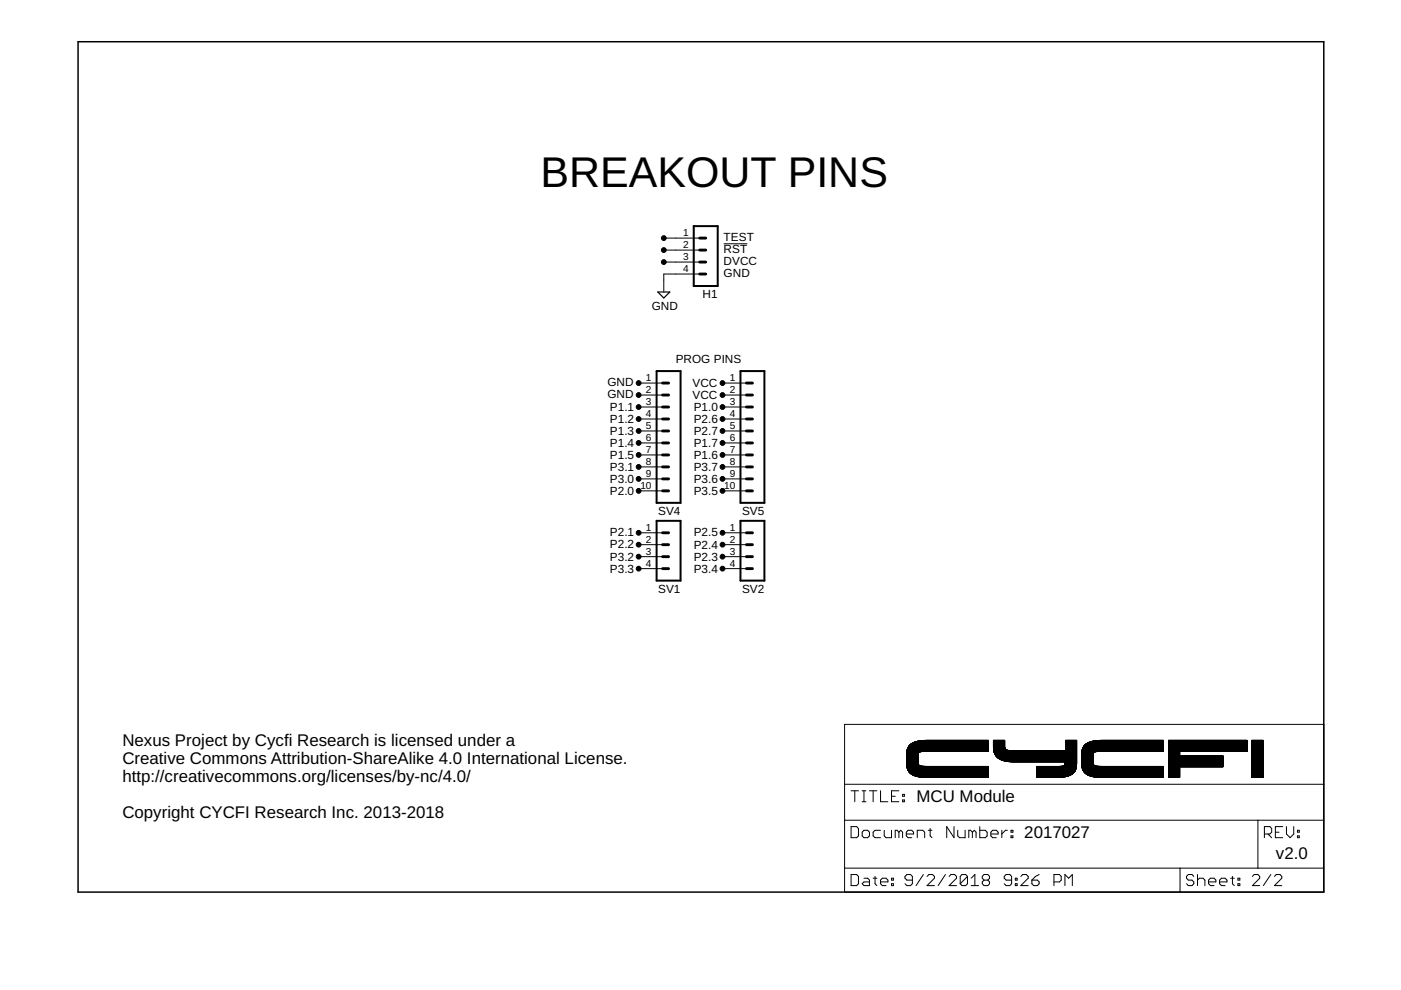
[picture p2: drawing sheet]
<svg xmlns="http://www.w3.org/2000/svg" width="297mm" height="210mm" viewBox="0 0 297 210" stroke-linecap="round" stroke-linejoin="round" font-family="sans-serif">
<g fill="none" stroke="#000" stroke-width=".21">
<path d="M140.7 50.5h7.7M140.7 53h7.7M140.7 55.6h7.7M148.4 58.1h-7.7v3.8M153.4 51.7h5.1M135.4 81.2h5.1M135.4 83.8h5.1M135.4 86.3h5.1M135.4 88.8h5.1M135.4 91.4h5.1M135.4 93.9h5.1M135.4 96.5h5.1"/>
<path d="M135.4 99h5.1M153.2 81.2h5.1M153.2 83.8h5.1M153.2 86.3h5.1M153.2 88.8h5.1M153.2 91.4h5.1M153.2 93.9h5.1M153.2 96.5h5.1M153.2 99h5.1M135.4 113h5.1M135.4 115.5h5.1M135.4 118h5.1"/>
<path d="M135.4 101.5h5.1M135.4 104.1h5.1M153.2 113h5.1M153.2 115.5h5.1M153.2 118h5.1M153.2 101.5h5.1M153.2 104.1h5.1M135.4 120.6h5.1M153.2 120.6h5.1M179.1 153.6h101.6v35.5h-101.6zM192.3 160h2.3M192.3 159.9h2.4"/>
<path d="M192.3 159.7h2.4M192.3 159.6h2.5M192.3 159.3h17.2M192.3 159.2h17.2M192.3 159.1h17.2M192.3 159h17.2M192.4 158.9h17.1M192.4 158.8h17.1M192.4 158.7h17.1M192.5 158.6h17M192.5 158.5h17M192.6 158.4h16.9"/>
<path d="M192.6 158.3h16.9M192.7 158.3h16.8M192.7 158.2h16.8M192.8 158.1h16.7M192.8 158h16.7M192.9 158h16.6M193 157.9h16.5M193.1 157.8h16.4M193.2 157.7h16.3M193.3 157.6h16.2M193.4 157.6h16.1M193.5 157.5h16"/>
<path d="M193.7 157.4h15.8M193.8 157.4h15.7M193.9 157.3h15.6M194.1 157.3h15.4M194.3 157.2h15.2M194.4 157.2h15.1M194.7 159.8h-2.4M194.7 159.7l-2.4 .1M194.7 157.1h14.8M194.8 159.6h-2.5M194.8 159.5l-2.5 .1M194.9 159.5h-2.6"/>
<path d="M195 157.1h14.5M195.1 159.4h-2.8M195.4 159.4h-3.1M195.5 157h14M196.2 157h13.3M209.5 159.3h-17.2M210.6 158.4h2.4M210.6 158.3h2.4M210.6 158.2h2.4M210.6 158.1h2.4M210.6 158h2.4M210.6 157.9h2.4"/>
<path d="M210.6 157.8h2.4M210.6 157.7h2.4M210.6 157.6h2.4M210.6 157.5h2.4M210.6 157.4h2.4M210.6 157.3h2.4M210.6 157.2h2.4M210.6 157.1h2.4M210.6 157h2.4M210.7 158.8l2.6 .1M210.7 158.8h2.5M210.7 158.7h2.4"/>
<path d="M210.7 158.6h2.4M210.7 158.5l2.4 .1M210.7 158.5h2.3M210.7 159h2.8M210.7 158.9l2.7 .1M210.7 158.9h2.6M210.7 159.2h17.6M210.7 159.1h3.3M210.7 159l3 .1M210.7 159.3h17.6M210.8 159.4h17.5M210.8 159.5h17.5"/>
<path d="M210.8 159.6h17.5M210.9 159.7h17.4M210.9 159.8h17.4M210.9 159.9h17.4M211 160h17.3M225.9 159.1h2.4M225.9 159h2.4M225.9 158.9h2.4M225.9 158.8h2.4M225.9 158.7h2.4M225.9 158.6h2.4M225.9 158.5h2.4"/>
<path d="M225.9 158.4h2.4M225.9 158.3h2.4M225.9 158.2h2.4M225.9 158.1h2.4M225.9 158h2.4M225.9 157.9h2.4M225.9 157.8h2.4M225.9 157.7h2.4M225.9 157.6h2.4M225.9 157.5h2.4M225.9 157.4h2.4M225.9 157.3h2.4"/>
<path d="M225.9 157.2h2.4M225.9 157.1h2.4M225.9 157h2.4M229.4 160h2.4M229.4 159.9h2.4M229.4 159.8h2.4M229.4 159.3h17.3M229.4 159.2h17.3M229.4 159.1h17.3M229.4 159h17.3M229.5 158.9h17.2M229.5 158.8h17.2"/>
<path d="M229.6 158.7h17.1M229.6 158.6h17.1M229.6 158.5h17.1M229.7 158.5h17M229.7 158.4h17M229.7 158.3h17M229.8 158.3h16.9M229.8 158.2h16.9M229.9 158.1h16.8M230 158h16.7M230.1 157.9h16.6M230.2 157.8h16.5"/>
<path d="M230.3 157.8h16.4M230.3 157.7h16.4M230.4 157.6h16.3M230.5 157.6h16.2M230.6 157.5h16.1M230.7 157.5h16M230.8 157.4h15.9M230.9 157.4h15.8M231 157.3h15.7M231.2 157.3h15.5M231.4 157.2h15.3M231.5 157.2h15.2"/>
<path d="M231.8 159.7l-2.4 .1M231.8 157.1h14.9M231.8 159.7h-2.4M231.9 159.6l-2.5 .1M231.9 159.6h-2.5M231.9 159.5l-2.5 .1M232.1 159.5h-2.7M232.1 157.1h14.6M232.2 159.4h-2.8M232.5 159.4h-3.1M232.6 157h14.1M233.3 157h13.4"/>
<path d="M246.7 159.3h-17.3M247.8 160h2.3M247.8 159.9h2.3M247.8 159.8h2.3M247.8 159.7h2.3M247.8 159.6h2.3M247.8 159.5h2.3M247.8 159.4h2.3M247.8 159.3h16.6M247.8 159.2h16.6M247.8 159.1h16.6M247.8 159h16.6"/>
<path d="M247.8 158.9h16.6M247.8 158.8h16.6M247.8 158.7h16.6M247.8 158.6h16.6M247.8 158.5h16.6M247.8 158.4h16.6M247.8 158.3h16.6M247.8 158.2h16.6M247.8 158.1h16.6M247.8 158h16.6M247.8 157.9h16.6M247.8 157.8h16.6"/>
<path d="M247.8 157.7h16.6M247.8 157.6h16.6M247.8 157.5h16.6M247.8 157.4h16.6M247.8 157.3h16.6M247.8 157.2h16.6M247.8 157.1h16.6M247.8 157h16.6M265.4 160h2.4M265.4 159.9h2.4M265.4 159.8h2.4M265.4 159.7h2.4"/>
<path d="M265.4 159.6h2.4M265.4 159.5h2.4M265.4 159.4h2.4M265.4 159.3h2.4M265.4 159.2h2.4M265.4 159.1h2.4M265.4 159h2.4M265.4 158.9h2.4M265.4 158.8h2.4M265.4 158.7h2.4M265.4 158.6h2.4M265.4 158.5h2.4"/>
<path d="M265.4 158.4h2.4M265.4 158.3h2.4M265.4 158.2h2.4M265.4 158.1h2.4M265.4 158h2.4M265.4 157.9h2.4M265.4 157.8h2.4M265.4 157.7h2.4M265.4 157.6h2.4M265.4 157.5h2.4M265.4 157.4h2.4M265.4 157.3h2.4"/>
<path d="M265.4 157.2h2.4M265.4 157.1h2.4M265.4 157h2.4M179.1 173.9h101.6M179.1 166.3h101.6M180.4 175.3h1.2l.4 .4v1.5l-.4 .4h-1.2zM180.4 167.7h1.6M181.2 167.7v2.3M182.8 167.7h.8M182.8 170h.8M183.2 176h.8l.3 .4v.8l-.3 .4h-.8l-.4-.4v-.8zM183.2 167.7v2.3"/>
<path d="M184.3 167.7h1.6M185.1 167.7v2.3M186.7 167.7v2.3h1.6M186.7 176h-1.2l-.4 .4v.8l.4 .4h1.2M187.5 176v1.2l.4 .4h1.1v-1.6M189 168.8h.8M190.6 167.7h-1.6v2.3h1.6M190.6 176.4l-.4-.4h-.4v1.6M190.6 176.4l.4-.4 .4 .4v1.2M190.6 176.4v1.2M191.4 169.6h.3v.4h-.3zM191.4 168.4h.3v.4h-.3z"/>
<path d="M192.2 176.8h1.5v-.4l-.4-.4h-.8l-.3 .4v.8l.3 .4h.8M192.3 162.3l2.7 .1M192.3 162.3h2.6M192.3 162.2l2.6 .1M192.3 162.2h2.5M192.3 162.1l2.5 .1M192.3 162.1h2.4M192.3 162l2.4 .1M192.3 162h2.4M192.3 161.9h2.4M192.3 161.8h2.3M192.3 161.7h2.3"/>
<path d="M192.3 161.6h2.3M192.3 161.5h2.3M192.3 161.4h2.3M192.3 161.3h2.3M192.3 161.2h2.3M192.3 161.1h2.3M192.3 161h2.3M192.3 160.9h2.3M192.3 160.8h2.3M192.3 160.7h2.3M192.3 160.6h2.3M192.3 160.5h2.3"/>
<path d="M192.3 160.4h2.3M192.3 160.3h2.3M192.3 160.2h2.3M192.3 160.1h2.3M192.3 162.6h17.2M192.3 162.5h17.2M192.3 162.5h3.6M192.3 162.4h3.1M192.3 162.7h17.2M192.3 162.8h17.2M192.4 162.9h17.1M192.4 163h17.1"/>
<path d="M192.4 163.1h17.1M192.5 163.2h17M192.5 163.3h17M192.6 163.4h16.9M192.6 163.5h16.9M192.7 163.6h16.8M192.7 163.7h16.8M192.8 163.7h16.7M192.8 163.8h16.7M192.9 163.8h16.6M192.9 163.9h16.6M193 163.9h16.5"/>
<path d="M193 164h16.5M193.1 164h16.4M193.2 164.1h16.3M193.3 164.1h16.2M193.3 164.2h16.2M193.4 164.3h16.1M193.5 164.3h16M193.6 164.4h15.9M193.7 164.4h15.8M193.9 164.5h15.6M194 164.5h15.5M194.2 164.6h15.3"/>
<path d="M194.3 164.6h15.2M194.5 177.6v-1.6h1.1l.4 .4v1.2M194.6 164.7h14.9M194.6 160.2h-2.3M194.6 160.1h-2.3M194.8 164.7h14.7M195.2 164.8h14.3M195.7 164.8h13.8M196.8 176h.8M197.2 175.7v1.5l.4 .4M202.3 175.3v2.3l-1.6-2.3v2.3M203.1 176v1.2l.4 .4h1.1v-1.6"/>
<path d="M206.2 176.4l-.4-.4h-.4v1.6M206.2 176.4v1.2M206.2 176.4l.4-.4 .3 .4v1.2M207.7 175.3v2.3h1.2l.4-.4v-.8l-.4-.4h-1.2M210.1 176.8h1.5v-.4l-.4-.4h-.7l-.4 .4v.8l.4 .4h.7M211 160.1h17.3M211.1 160.1h17.2M211.1 160.2h17.2M211.2 160.3h17.1M211.3 160.4h17M211.4 160.5h16.9M211.5 160.6h16.8"/>
<path d="M211.6 160.7h16.7M211.7 160.8h16.6M211.8 160.8h16.5M211.9 160.9h16.4M212 161h16.3M212.1 161h16.2M212.2 161.1h16.1M212.3 161.1h16M212.4 176v1.6M212.4 161.2h15.9M212.6 161.2h15.7M212.7 161.3h15.6"/>
<path d="M213 161.3h15.3M213.1 161.4h15.2M213.5 161.4h14.8M213.6 176h-.4l-.8 .8M213.8 161.5h14.5M214.4 177.2h.4v.4h-.4zM214.4 176h.4v.4h-.4zM214.7 161.5h13.6M219.8 163.6h8M219.8 163.2h8.2M219.8 163.1h8.3M219.8 162.9h8.3"/>
<path d="M219.8 162.8h8.4M219.8 162.7h8.4M219.8 162.6h8.4M219.8 162.5h8.4M224.9 164.8h-5.1M225.3 164.8h-5.5M225.3 162.4h2.9M225.6 162.4h2.6M225.7 162.3h2.5M225.7 164.7l-5.9 .1M225.7 162.2h2.5M225.8 162.2h2.4"/>
<path d="M225.8 162.1h2.4M225.8 162h2.5M225.8 161.9h2.5M225.8 161.8h2.5M225.8 161.7h2.5M225.8 161.6h2.5M225.9 164.7h-6.1M226.2 164.6l-6.4 .1M226.3 164.6h-6.5M226.5 164.5h-6.7M226.7 164.5h-6.9M226.8 164.4h-7"/>
<path d="M226.9 164.4h-7.1M227 164.3h-7.2M227.1 164.3h-7.3M227.2 164.2h-7.4M227.3 164.1l-7.5 .1M227.4 164.1h-7.6M227.4 164l-7.6 .1M227.5 164h-7.7M227.5 163.9l-7.7 .1M227.6 163.9h-7.8M227.6 163.8l-7.8 .1M227.7 163.8h-7.9"/>
<path d="M227.7 163.7h-7.9M227.8 163.7h-8M227.9 163.6h-8.1M227.9 163.5h-8.1M227.9 163.4l-8.1 .1M227.9 163.4h-8.1M228 163.3l-8.2 .1M228 163.3h-8.2M228 163.2l-8.2 .1M228.1 163.1l-8.3 .1M228.1 163l-8.3 .1M228.1 163h-8.3"/>
<path d="M228.1 162.9h-8.3M228.2 162.8h-8.4M228.2 162.7h-8.4M228.2 162.6h-8.4M228.2 162.5h-3.3M228.3 162l-2.5 .1M229.4 162.3l2.7 .1M229.4 162.3h2.7M229.4 162.2l2.6 .1M229.4 162.2h2.5M229.4 162.1l2.5 .1M229.4 162.1h2.4"/>
<path d="M229.4 162l2.4 .1M229.4 162h2.4M229.4 161.9h2.4M229.4 161.8h2.4M229.4 161.7h2.4M229.4 161.6h2.3M229.4 161.5h2.3M229.4 161.4h2.3M229.4 161.3h2.3M229.4 161.2h2.3M229.4 161.1h2.3M229.4 161h2.3"/>
<path d="M229.4 160.9h2.3M229.4 160.8h2.3M229.4 160.7h2.3M229.4 160.6h2.3M229.4 160.5h2.3M229.4 160.4h2.3M229.4 160.3h2.3M229.4 160.2h2.3M229.4 160.1h2.3M229.4 162.5h17.3M229.4 162.5h3.6M229.4 162.4h3.1"/>
<path d="M229.4 162.7h17.3M229.4 162.6h17.3M229.4 162.8h17.3M229.5 162.9h17.2M229.5 163h17.2M229.5 163.1h17.2M229.6 163.1h17.1M229.6 163.2h17.1M229.6 163.3h17.1M229.7 163.4h17M229.7 163.5h17M229.8 163.6h16.9"/>
<path d="M229.8 163.7h16.9M229.9 163.7h16.8M229.9 163.8h16.8M230 163.8h16.7M230 163.9h16.7M230.1 163.9h16.6M230.1 164h16.6M230.2 164h16.5M230.3 164.1h16.4M230.4 164.1h16.3M230.4 164.2h16.3M230.5 164.3h16.2"/>
<path d="M230.6 164.3h16.1M230.7 164.4h16M230.8 164.4h15.9M231 164.5h15.7M231.1 164.5h15.6M231.3 164.6h15.4M231.4 164.6h15.3M231.7 164.7h15M231.8 160.1h-2.4M231.9 164.7h14.8M232.3 164.8h14.4M232.8 164.8h13.9"/>
<path d="M247.8 164.8h2.3M247.8 164.7h2.3M247.8 164.6h2.3M247.8 164.5h2.3M247.8 164.4h2.3M247.8 164.3h2.3M247.8 164.2h2.3M247.8 164.1h2.3M247.8 164h2.3M247.8 163.9h2.3M247.8 163.8h2.3M247.8 163.7h2.3"/>
<path d="M247.8 163.6h2.3M247.8 163.5h2.3M247.8 163.4h2.3M247.8 163.3h2.3M247.8 163.2h2.3M247.8 163.1h2.3M247.8 163h2.3M247.8 162.9h2.3M247.8 162.8h2.3M247.8 162.7h2.3M247.8 162.6h2.3M247.8 162.6h11.5"/>
<path d="M247.8 162.5h11.5M247.8 162.4h11.5M247.8 162.3h11.5M247.8 162.2h11.5M247.8 162.1h11.5M247.8 162h11.5M247.8 161.9h11.5M247.8 161.8h11.5M247.8 161.7h11.5M247.8 161.6h11.5M247.8 161.5h11.5M247.8 161.4h11.5"/>
<path d="M247.8 161.3h11.5M247.8 161.2h11.5M247.8 161.1h11.5M247.8 161h11.5M247.8 160.9h11.5M247.8 160.8h11.5M247.8 160.7h11.5M247.8 160.6h11.5M247.8 160.5h11.5M247.8 160.4h11.5M247.8 160.3h11.5M247.8 160.2l11.5 .1"/>
<path d="M247.8 160.2h2.3M247.8 160.1h2.3M265.4 164.8h2.4M265.4 164.7h2.4M265.4 164.6h2.4M265.4 164.5h2.4M265.4 164.4h2.4M265.4 164.3h2.4M265.4 164.2h2.4M265.4 164.1h2.4M265.4 164h2.4M265.4 163.9h2.4"/>
<path d="M265.4 163.8h2.4M265.4 163.7h2.4M265.4 163.6h2.4M265.4 163.5h2.4M265.4 163.4h2.4M265.4 163.3h2.4M265.4 163.2h2.4M265.4 163.1h2.4M265.4 163h2.4M265.4 162.9h2.4M265.4 162.8h2.4M265.4 162.7h2.4"/>
<path d="M265.4 162.6h2.4M265.4 162.5h2.4M265.4 162.4h2.4M265.4 162.3h2.4M265.4 162.2h2.4M265.4 162.1h2.4M265.4 162h2.4M265.4 161.9h2.4M265.4 161.8h2.4M265.4 161.7h2.4M265.4 161.6h2.4M265.4 161.5h2.4"/>
<path d="M265.4 161.4h2.4M265.4 161.3h2.4M265.4 161.2h2.4M265.4 161.1h2.4M265.4 161h2.4M265.4 160.9h2.4M265.4 160.8h2.4M265.4 160.7h2.4M265.4 160.6h2.4M265.4 160.5h2.4M265.4 160.4h2.4M265.4 160.3h2.4"/>
<path d="M265.4 160.2h2.4M265.4 160.1h2.4M266.7 173.9v10.2M268.1 176.8h1.1l.4-.4v-.7l-.4-.4h-1.1v2.3M268.8 176.8l.8 .8M270.4 176.4h.8M272 175.3h-1.6v2.3h1.6M272.8 175.3v1.5l.7 .8 .8-.8v-1.5M275.1 177.2h.4v.4h-.4zM275.1 176h.4v.4h-.4zM179.1 184.1h101.6M180.4 185.4h1.2l.4 .4v1.6l-.4 .4h-1.2z"/>
<path d="M183.2 186.2h.8l.3 .4v1.2h-1.1l-.4-.4 .4-.4h1.1M185.1 186.2h.8M185.5 185.8v1.6l.4 .4M186.7 187h1.6v-.4l-.4-.4h-.8l-.4 .4v.8l.4 .4h.8M189 187.4h.4v.4h-.4zM189 186.2h.4v.4h-.4zM193.4 186.6h-1.1l-.4-.4v-.4l.4-.4h.7l.4 .4v1.6l-.4 .4h-.7l-.4-.4M195.8 185.4l-1.6 2.4M196.6 185.8l.4-.4h.7l.4 .4v.4l-1.5 1.6h1.5M200.4 185.4l-1.5 2.4M201.2 185.8l.4-.4h.8l.4 .4v.4l-1.6 1.6h1.6M205.1 185.8v1.6l-.4 .4h-.7l-.4-.4"/>
<path d="M205.1 185.8l-.4-.4h-.7l-.4 .4v1.6M205.1 185.8l-1.5 1.6M205.9 187.8h1.6M205.9 186.2l.8-.8v2.4M208.6 186.6l-.3 .4v.4l.3 .4h.8l.4-.4v-.4l-.4-.4M208.6 186.6l-.3-.4v-.4l.3-.4h.8l.4 .4v.4l-.4 .4M208.6 186.6h.8M214.5 186.6h-1.2l-.4-.4v-.4l.4-.4h.8l.4 .4v1.6l-.4 .4h-.8l-.4-.4M215.3 187.4h.3v.4h-.3zM215.3 186.2h.3v.4h-.3zM216.4 185.8l.4-.4h.8l.4 .4v.4l-1.6 1.6h1.6M218.8 186.6h1.1l.4 .4v.4l-.4 .4h-.7l-.4-.4z"/>
<path d="M220.3 185.4l-.8 .4-.7 .8M223.5 187h1.1l.4-.4v-.8l-.4-.4h-1.1v2.4M225.8 187.8v-2.4l.8 .8 .8-.8v2.4M250.2 184.1v5M253.1 185.8l-.4-.4h-.8l-.3 .4v.4l.3 .4h.8l.4 .4v.4l-.4 .4h-.8l-.3-.4M253.9 186.6l.4-.4h.8l.4 .4v1.2M253.9 185.4v2.4M256.2 187h1.6v-.4l-.4-.4h-.8l-.4 .4v.8l.4 .4h.8M258.6 187h1.5v-.4l-.4-.4h-.7l-.4 .4v.8l.4 .4h.7M260.9 186.2h.8M261.3 185.8v1.6l.4 .4M262.5 187.4h.4v.4h-.4z"/>
<path d="M262.5 186.2h.4v.4h-.4zM265.5 185.8l.4-.4h.8l.4 .4v.4l-1.6 1.6h1.6M269.4 185.4l-1.5 2.4M270.2 185.8l.4-.4h.8l.4 .4v.4l-1.6 1.6h1.6"/>
</g>
<path d="M147.1 47.9h5.1v12.7h-5.1zM139.2 78.7h5.1v27.9h-5.1zM157 78.7h5.1v27.9h-5.1zM139.2 110.4h5.1v12.7h-5.1zM157 110.4h5.1v12.7h-5.1z" fill="none" stroke="#000" stroke-width=".42"/>
<g fill="none" stroke="#000" stroke-width=".61">
<path d="M148.4 55.6h1.2M148.4 53h1.2M148.4 50.5h1.2M148.4 58.1h1.2M140.5 86.3h1.3M140.5 83.8h1.3M140.5 81.2h1.3M140.5 91.4h1.3M140.5 88.8h1.3M140.5 99h1.3M140.5 96.5h1.3M140.5 93.9h1.3"/>
<path d="M158.3 86.3h1.2M158.3 83.8h1.2M158.3 81.2h1.2M158.3 91.4h1.2M158.3 88.8h1.2M158.3 99h1.2M158.3 96.5h1.2M158.3 93.9h1.2M140.5 118h1.3M140.5 115.5h1.3M140.5 113h1.3M140.5 104.1h1.3"/>
<path d="M140.5 101.5h1.3M158.3 118h1.2M158.3 115.5h1.2M158.3 113h1.2M158.3 104.1h1.2M158.3 101.5h1.2M140.5 120.6h1.3M158.3 120.6h1.2"/>
</g>
<path d="M139.5 61.9h2.5l-1.3 1.3z" fill="none" stroke="#000" stroke-width=".25"/>
<path d="M16.6 8.8h264.1v180.3h-264.1z" fill="none" stroke="#000" stroke-width=".32"/>
<g fill="#000" stroke="#000" stroke-width=".21">
<circle cx="140.7" cy="50.5" r=".51"/>
<circle cx="140.7" cy="55.6" r=".51"/>
<circle cx="140.7" cy="53" r=".51"/>
<circle cx="135.4" cy="81.2" r=".51"/>
<circle cx="135.4" cy="93.9" r=".51"/>
<circle cx="135.4" cy="83.8" r=".51"/>
<circle cx="135.4" cy="88.8" r=".51"/>
<circle cx="135.4" cy="91.4" r=".51"/>
<circle cx="135.4" cy="99" r=".51"/>
<circle cx="135.4" cy="86.3" r=".51"/>
<circle cx="135.4" cy="96.5" r=".51"/>
<circle cx="153.2" cy="99" r=".51"/>
<circle cx="153.2" cy="93.9" r=".51"/>
<circle cx="153.2" cy="83.8" r=".51"/>
<circle cx="153.2" cy="91.4" r=".51"/>
<circle cx="153.2" cy="81.2" r=".51"/>
<circle cx="153.2" cy="86.3" r=".51"/>
<circle cx="153.2" cy="88.8" r=".51"/>
<circle cx="153.2" cy="96.5" r=".51"/>
<circle cx="135.4" cy="104.1" r=".51"/>
<circle cx="135.4" cy="113" r=".51"/>
<circle cx="135.4" cy="115.5" r=".51"/>
<circle cx="135.4" cy="101.5" r=".51"/>
<circle cx="135.4" cy="118" r=".51"/>
<circle cx="153.2" cy="118" r=".51"/>
<circle cx="153.2" cy="115.5" r=".51"/>
<circle cx="153.2" cy="104.1" r=".51"/>
<circle cx="153.2" cy="113" r=".51"/>
<circle cx="153.2" cy="101.5" r=".51"/>
<circle cx="135.4" cy="120.6" r=".51"/>
<circle cx="153.2" cy="120.6" r=".51"/>
</g>
<text font-size="9.1" x="114.6" y="39.6">BREAKOUT PINS</text>
<g font-size="3.6">
<text x="25.9" y="158.2">Nexus Project by Cycfi Research is licensed under a</text>
<text x="25.9" y="162">Creative Commons Attribution-ShareAlike 4.0 International License.</text>
<text x="25.9" y="165.8">http://creativecommons.org/licenses/by-nc/4.0/</text>
<text x="25.9" y="173.4">Copyright CYCFI Research Inc. 2013-2018</text>
<text x="194.3" y="170.1">MCU Module</text>
<text x="217.2" y="177.7">2017027</text>
<text x="270.5" y="182.2">v2.0</text>
</g>
<g font-size="2.5">
<text x="153.4" y="51.1">TEST</text>
<text x="153.4" y="53.7">RST</text>
<text x="153.4" y="56.2">DVCC</text>
<text x="153.4" y="58.7">GND</text>
<text x="138.2" y="65.7">GND</text>
<text x="149" y="63.2">H1</text>
<text x="143.3" y="76.9">PROG PINS</text>
<text x="128.8" y="81.8">GND</text>
<text x="146.8" y="82.1">VCC</text>
<text x="128.8" y="84.4">GND</text>
<text x="129.3" y="87.2">P1.1</text>
<text x="129.3" y="89.7">P1.2</text>
<text x="146.8" y="84.6">VCC</text>
<text x="147.1" y="87.2">P1.0</text>
<text x="147.1" y="89.7">P2.6</text>
<text x="129.3" y="92.3">P1.3</text>
<text x="129.3" y="94.8">P1.4</text>
<text x="147.1" y="92.3">P2.7</text>
<text x="147.1" y="94.8">P1.7</text>
<text x="129.3" y="97.3">P1.5</text>
<text x="129.3" y="99.9">P3.1</text>
<text x="147.1" y="97.3">P1.6</text>
<text x="147.1" y="99.9">P3.7</text>
<text x="129.3" y="102.4">P3.0</text>
<text x="129.3" y="105">P2.0</text>
<text x="147.1" y="102.4">P3.6</text>
<text x="147.1" y="105">P3.5</text>
<text x="129.3" y="113.7">P2.1</text>
<text x="139.5" y="109.1">SV4</text>
<text x="147.1" y="113.6">P2.5</text>
<text x="157.3" y="109.1">SV5</text>
<text x="129.3" y="116.3">P2.2</text>
<text x="129.3" y="118.9">P3.2</text>
<text x="147.1" y="116.4">P2.4</text>
<text x="147.1" y="118.9">P2.3</text>
<text x="129.3" y="121.5">P3.3</text>
<text x="139.5" y="125.7">SV1</text>
<text x="147.1" y="121.5">P3.4</text>
<text x="157.3" y="125.7">SV2</text>
</g>
<g font-size="2.1">
<text x="144.8" y="50.1">1</text>
<text x="144.8" y="52.7">2</text>
<text x="144.8" y="55.2">3</text>
<text x="144.8" y="57.8">4</text>
<text x="137" y="80.9">1</text>
<text x="137" y="83.4">2</text>
<text x="154.7" y="80.9">1</text>
<text x="154.7" y="83.4">2</text>
<text x="137" y="85.9">3</text>
<text x="137" y="88.5">4</text>
<text x="154.7" y="85.9">3</text>
<text x="154.7" y="88.5">4</text>
<text x="137" y="91">5</text>
<text x="137" y="93.6">6</text>
<text x="154.7" y="91">5</text>
<text x="154.7" y="93.6">6</text>
<text x="137" y="96.1">7</text>
<text x="137" y="98.6">8</text>
<text x="137" y="101.2">9</text>
<text x="154.7" y="96.1">7</text>
<text x="154.7" y="98.6">8</text>
<text x="154.7" y="101.2">9</text>
<text x="135.8" y="103.7">10</text>
<text x="153.5" y="103.7">10</text>
<text x="137" y="112.6">1</text>
<text x="154.7" y="112.6">1</text>
<text x="137" y="115.1">2</text>
<text x="137" y="117.7">3</text>
<text x="154.7" y="115.1">2</text>
<text x="154.7" y="117.7">3</text>
<text x="137" y="120.2">4</text>
<text x="154.7" y="120.2">4</text>
</g>
</svg>
